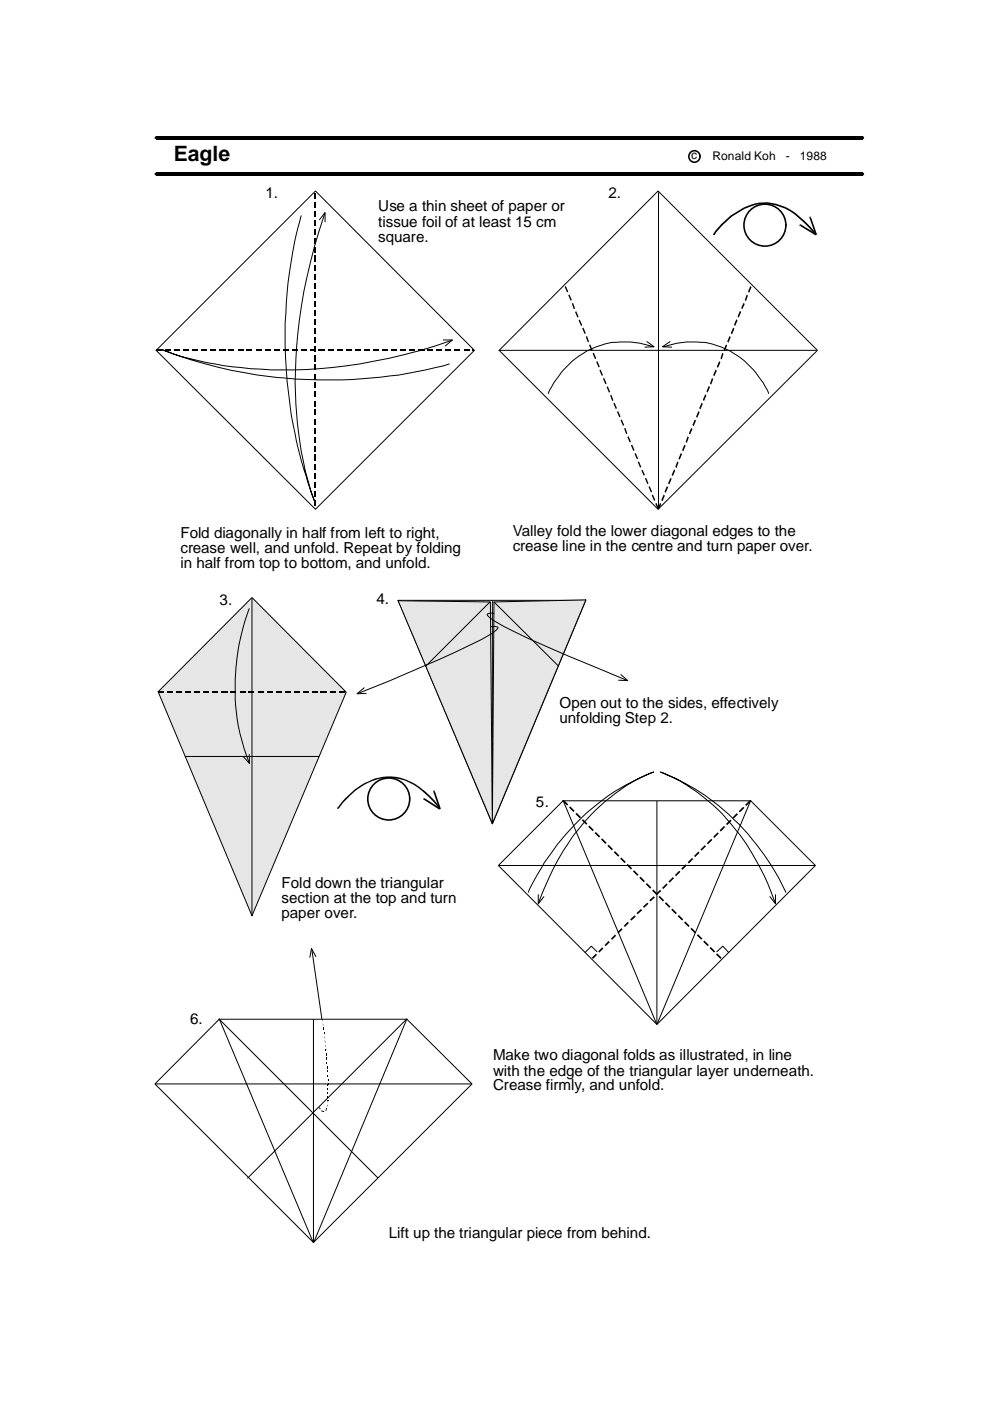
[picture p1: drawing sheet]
<svg xmlns="http://www.w3.org/2000/svg" width="210mm" height="297mm" viewBox="0 0 210 297" stroke-linecap="round" stroke-linejoin="round" font-family="sans-serif">
<path d="M148.4 33.1a1.19 1.19 0 0 0-1.7-1 1.19 1.19 0 0 0-.3 2 1.19 1.19 0 0 0 2-.5v-.4M166.6 47.7a4.4 4.4 0 0 0-6.4-3.9 4.4 4.4 0 0 0-.7 7.5 4.4 4.4 0 0 0 7.1-2.8v-.8" fill="none" stroke="#000" stroke-width=".34"/>
<g fill="#000">
<path d="M33.1 28.9h149.9v.7h-149.9zM33.1 36.6h149.9v.7h-149.9zM66.7 40.8h.4v1.3h-.4zM66.7 42.8h.4v1.3h-.4zM66.7 44.6h.4v1.3h-.4zM66.7 46.6h.4v1.3h-.4zM66.7 48.5h.4v1.3h-.4zM66.7 50.4h.4v1.3h-.4zM66.7 52.4h.4v1.2h-.4zM66.7 54.2h.4v1.4h-.4zM66.7 56.2h.4v1.2h-.4zM66.7 58.1h.4v1.3h-.4z"/>
<path d="M152.9 47.5a12.9 12.9 0 0 1 9.8-4.6 13.6 13.6 0 0 1 9.1 5.1l1.1 1.3-.3 .3a22.5 22.5 0 0 0-6.1-5.4 9.3 9.3 0 0 0-8.7 .1 16.7 16.7 0 0 0-6.3 5.6l-.3-.3zM169.7 47.5l.1 .1-.2 .3-.2-.1zM171.6 46.2l.4-.1 1.2 3.6-.3 .1zM171.5 46l.4-.1 .1 .2-.4 .1zM169.6 47.9l.2-.3 3.3 2-.2 .3zM172.9 49.8l.3-.1zM33.1 74.1h1.3v.4h-1.3zM35.1 74.1h1.2v.4h-1.2zM36.9 74.1h1.3v.4h-1.3zM38.9 74.1h1.2v.4h-1.2zM40.8 74.1h1.3v.4h-1.3zM42.7 74.1h1.2v.4h-1.2z"/>
<path d="M44.6 74.1h1.3v.4h-1.3zM46.5 74.1h1.3v.4h-1.3zM48.4 74.1h1.3v.4h-1.3zM50.4 74.1h1.2v.4h-1.2zM52.2 74.1h1.3v.4h-1.3zM54.2 74.1h1.3v.4h-1.3zM56.1 74.1h1.3v.4h-1.3zM58 74.1h1.3v.4h-1.3zM59.9 74.1h1.3v.4h-1.3zM61.9 74.1h1.3v.4h-1.3zM63.8 74.1h1.2v.4h-1.2zM65.7 74.1h1.3v.4h-1.3z"/>
<path d="M66.7 60h.4v1.2h-.4zM66.7 61.9h.4v1.3h-.4zM66.7 63.9h.4v1.2h-.4zM66.7 65.7h.4v1.3h-.4zM66.7 67.7h.4v1.2h-.4zM66.7 69.6h.4v1.3h-.4zM66.7 71.5h.4v1.3h-.4zM66.7 73.4h.4v1.3h-.4zM66.7 75.3h.4v1.4h-.4zM66.7 77.2h.4v1.3h-.4zM67.6 74.1h1.3v.4h-1.3zM69.5 74.1h1.3v.4h-1.3z"/>
<path d="M71.5 74.1h1.2v.4h-1.2zM73.3 74.1h1.3v.4h-1.3zM75.3 74.1h1.2v.4h-1.2zM77.2 74.1h1.3v.4h-1.3zM79.1 74.1h1.2v.4h-1.2zM81 74.1h1.3v.4h-1.3zM83 74.1h1.2v.4h-1.2zM84.8 74.1h1.3v.4h-1.3zM86.8 74.1h1.3v.4h-1.3zM88.6 74.1h1.4v.4h-1.4zM90.6 74.1h1.3v.4h-1.3zM92.5 74.1h1.3v.4h-1.3z"/>
<path d="M94.4 74.1h1.3v.4h-1.3zM96.4 74.1h1.2v.4h-1.2zM98.3 74.1h1.3v.4h-1.3zM100.2 74.1h.2v.4h-.2zM119.7 60.8l.3-.2 .5 1.2-.3 .2zM120.5 62.6l.2-.2 .5 1.2-.2 .2zM121.2 64.4l.3-.2 .4 1.2-.2 .2zM121.9 66.2l.3-.2 .5 1.2-.3 .1zM122.7 67.9l.2-.1 .5 1.1-.2 .2zM123.4 69.6l.3-.1 .5 1.1-.2 .2zM124.2 71.4l.3-.2 .4 1.2-.3 .2zM124.9 73.2l.2-.2 .5 1.2-.2 .2z"/>
<path d="M125.6 75l.3-.2 .5 1.2-.2 .1zM126.4 76.7l.3-.1 .5 1.2-.3 .1zM127.1 78.5l.2-.2 .5 1.2-.2 .2zM151.7 78.3l.3 .3-.5 1.2-.3-.3zM152.5 76.6l.2 .2-.5 1.2-.2-.2zM153.2 74.8l.2 .2-.4 1.2-.3-.2zM153.9 73l.3 .3-.5 1.2-.3-.3zM154.7 71.2l.2 .3-.5 1.2-.2-.3zM155.4 69.5l.3 .2-.5 1.2-.3-.3zM156.1 67.7l.3 .2-.5 1.2-.3-.2zM156.9 65.9l.2 .3-.5 1.1-.2-.2zM157.6 64.2l.3 .3-.5 1.1-.3-.3z"/>
<path d="M158.3 62.4l.3 .3-.4 1.2-.3-.3zM159.1 60.6l.2 .3-.5 1.2-.2-.3zM66.7 79.2h.4v1.3h-.4zM66.7 81.1h.4v1.2h-.4zM66.7 83h.4v1.3h-.4zM66.7 84.9h.4v1.3h-.4zM66.7 86.8h.4v1.3h-.4zM66.7 88.8h.4v1.2h-.4zM66.7 90.7h.4v1.3h-.4zM66.7 92.6h.4v1.2h-.4zM66.7 94.5h.4v1.3h-.4zM66.7 96.4h.4v1.3h-.4z"/>
<path d="M66.7 98.3h.4v1.3h-.4zM127.8 80.3l.3-.2 .5 1.2-.2 .2zM128.6 82.1l.3-.2 .5 1.2-.3 .2zM129.4 83.8l.2-.1 .4 1.2-.2 .1zM130 85.5l.3-.1 .5 1.2-.2 .1zM130.8 87.3l.3-.1 .5 1.1-.3 .2zM131.6 89.1l.2-.2 .5 1.2-.2 .2zM132.3 90.9l.3-.2 .4 1.2-.2 .2zM133 92.7l.3-.2 .5 1.2-.3 .1zM133.8 94.4l.2-.1 .5 1.1-.2 .2zM134.5 96.2l.3-.2 .5 1.2-.3 .2zM135.2 98l.3-.2 .5 1.2-.3 .2z"/>
<path d="M143.6 97.8l.2 .3-.4 1.2-.2-.3zM144.4 96l.2 .3-.5 1.2-.3-.3zM145.1 94.3l.3 .2-.5 1.2-.3-.3zM145.8 92.5l.2 .2-.4 1.2-.2-.2zM146.6 90.7l.2 .3-.5 1.1-.3-.2zM147.3 88.9l.3 .3-.5 1.2-.3-.3zM148.1 87.2l.2 .2-.5 1.2-.2-.3zM148.8 85.4l.2 .2-.5 1.2-.2-.2zM149.5 83.6l.3 .2-.5 1.2-.3-.2zM150.3 81.8l.2 .3-.5 1.2-.2-.3zM151 80.1l.2 .3-.4 1.2-.3-.3zM66.7 100.3h.4v1.2h-.4z"/>
<path d="M66.7 102.1h.4v1.3h-.4zM66.7 104.1h.4v1.3h-.4zM66.7 106h.4v1.3h-.4zM136 99.8l.2-.2 .5 1.1-.2 .2zM136.7 101.5l.3-.2 .5 1.2-.3 .1zM137.5 103.2l.3-.1 .5 1.2-.3 .1zM138.2 105l.2-.2 .5 1.2-.2 .2zM138.9 106.8l.3-.2 .5 1.2-.3 .2zM140 106.6l.2 .3-.5 1.2-.3-.3zM140.7 104.8l.3 .3-.5 1.2-.3-.3zM141.4 103.1l.2 .2-.5 1.2-.2-.2zM142.2 101.3l.2 .2-.5 1.2-.3-.2z"/>
<path d="M142.9 99.5l.3 .3-.5 1.2-.3-.3z"/>
<circle cx="33.1" cy="36.9" r=".3"/>
<circle cx="33.1" cy="29.2" r=".3"/>
<circle cx="182.9" cy="36.9" r=".3"/>
<circle cx="182.9" cy="29.2" r=".3"/>
<circle cx="151.3" cy="49.7" r=".13"/>
<circle cx="172.8" cy="49.3" r=".13"/>
</g>
<path d="M67.7 46.6l1.2-1.5v1.9M68.8 45.3a104.6 104.6 0 0 0-5.7 44.6 71 71 0 0 0 3.8 16.9 100.3 100.3 0 0 1-3.1-61.1M139.5 40.5l33.8 33.8-33.8 33.7-33.7-33.7zM139.6 40.8v67.1M33.1 74.3l33.8-33.8 33.7 33.8-33.7 33.7zM94 72.1h1.9l-1.5 1.2M95.8 72.2a101.9 101.9 0 0 1-48.6 5.3l-3.3-.6a47.7 47.7 0 0 1-9.6-2.8 99.2 99.2 0 0 0 59.7 3.5l1.2-.4M105.8 74.3h67.3" fill="none" stroke="#000" stroke-width=".21"/>
<path d="M53.4 126.7l20 20.1-20 47.4-19.9-47.5z" fill-rule="evenodd" fill="#e6e6e6"/>
<path d="M137.2 72.4l1.5 1.1-2 .1M138.5 73.5a17 17 0 0 0-20.3 6.6l-.8 1-1.2 2.3M140.7 73.5a17 17 0 0 1 20.3 6.6l.8 1 1.2 2.3M142.1 72.4l-1.6 1.1 1.9 .1M52.8 129.1a46.4 46.4 0 0 0-.6 31l.6 1.6M53.4 126.7l20 20.1-20 47.4-19.9-47.5zM53.4 126.9v67.2M52.8 160l.1 1.9-1.3-1.4M39.3 160.4h28.3" fill="none" stroke="#000" stroke-width=".21"/>
<g fill="#000">
<path d="M33.5 146.6h1.3v.3h-1.3zM35.5 146.6h1.2v.3h-1.2zM37.3 146.6h1.3v.3h-1.3zM39.3 146.6h1.3v.3h-1.3zM41.2 146.6h1.3v.3h-1.3zM43.1 146.6h1.3v.3h-1.3zM45 146.6h1.3v.3h-1.3zM46.9 146.6h1.4v.3h-1.4zM48.9 146.6h1.2v.3h-1.2zM50.8 146.6h1.3v.3h-1.3zM52.7 146.6h1.2v.3h-1.2zM54.6 146.6h1.3v.3h-1.3z"/>
<path d="M56.6 146.6h1.2v.3h-1.2zM58.4 146.6h1.3v.3h-1.3zM60.4 146.6h1.2v.3h-1.2zM62.3 146.6h1.3v.3h-1.3zM64.2 146.6h1.2v.3h-1.2zM66.1 146.6h1.3v.3h-1.3zM68 146.6h1.3v.3h-1.3zM69.9 146.6h1.3v.3h-1.3zM71.9 146.6h1.2v.3h-1.2z"/>
</g>
<path d="M84.4 127.3h39.8l-19.8 47.4z" fill="#fff"/>
<path d="M84.4 127.3h39.8l-19.8 47.4z" fill="none" stroke="#000" stroke-width=".21"/>
<path d="M104.7 127.6l19.5-.4-19.8 47.4z" fill="#e6e6e6"/>
<path d="M104.7 127.6l19.5-.4-19.8 47.4z" fill="none" stroke="#000" stroke-width=".21"/>
<path d="M84.4 127.4l19.6 .2 .4 47z" fill="#e6e6e6"/>
<path d="M84.4 127.4l19.6 .2 .4 47zM103.9 127.6l-13.6 13.7M104.1 132.9l.8-.1 .7 .2a3.9 3.9 0 0 1-1.9 1.6l-1.6 1-9 4.2-10.4 4.5-6.8 2.7M104.4 127.4v44.3M104.7 130.1l-.7-.1-.7 .2a3.9 3.9 0 0 0 1.9 1.7 168.1 168.1 0 0 0 21 9.5l6.6 2.8M104.7 127.6l13.7 13.6M77.2 145.8l-1.5 1.3 1.9-.1M131.7 143l1.4 1.3-2-.1" fill="none" stroke="#000" stroke-width=".21"/>
<path d="M105.7 183.5l13.7-13.7h39.8l13.7 13.7-33.6 33.7z" fill-rule="evenodd" fill="#fff"/>
<path d="M119.4 169.7l19.8 47.3M139.3 169.9v47.3M159.2 169.7l-19.8 47.3M105.7 183.5l13.7-13.7h39.8l13.7 13.7-33.6 33.7zM105.8 183.5h66.9" fill="none" stroke="#000" stroke-width=".21"/>
<path d="M46.5 216.1h39.8l13.8 13.7-33.6 33.6-33.6-33.6z" fill-rule="evenodd" fill="#fff"/>
<g fill="none" stroke="#000" stroke-width=".21">
<path d="M112 189.2a51.1 51.1 0 0 1 20-22.4l3.2-1.7 3.4-1.4a38.7 38.7 0 0 0-16.3 12.5 53.5 53.5 0 0 0-8.1 15.2M114.1 189.7v1.9l1.2-1.5M164.4 189.7v1.9l-1.2-1.5M166.6 189.2a49.5 49.5 0 0 0-26.6-25.5 38.8 38.8 0 0 1 17.2 13.8 56.9 56.9 0 0 1 7.1 13.9M46.5 216.1h39.8l13.8 13.7-33.6 33.6-33.6-33.6zM46.5 216l19.9 47.3M46.5 216.1l33.6 33.6M66.1 201.4l2.1 14.6M66.5 216.2v47.2M67 202.8l-1-1.7-.3 1.9M86.1 216.2l-33.6 33.6M86.3 216l-19.8 47.3"/>
<path d="M126.6 201.8l-1.2-1.2-1.4 1.4M152 201.8l1.2-1.2 1.3 1.4M33 229.8h66.9"/>
</g>
<path d="M86.9 169.4a4.4 4.4 0 0 0-6.5-4 4.4 4.4 0 0 0-.6 7.6 4.4 4.4 0 0 0 7-2.8l.1-.8" fill="none" stroke="#000" stroke-width=".34"/>
<g fill="#000">
<path d="M73.2 169.2a13.1 13.1 0 0 1 9.8-4.6 12.6 12.6 0 0 1 8 4l2.1 2.4-.1 .2-1.1-1.2a14.5 14.5 0 0 0-7.1-4.8 11.2 11.2 0 0 0-10.4 3.3l-1.7 1.7-.9 1.3-.3-.2zM89.7 169.4l.2-.2 .2 .1-.3 .2zM91.9 167.8h.3l1.3 3.7-.4 .1zM91.8 167.7l.3-.1 .1 .2h-.3zM92.9 171l.2 .1h-.1zM89.8 169.5l.3-.2 3.3 2.1-.3 .2zM93.1 171.6l.4-.1zM119.3 169.9l.2-.3 1 .9-.3 .3zM120.6 171.2l.3-.2 .9 .9-.2 .3zM122.3 172.3l.9 1-.3 .2-.9-.9zM123.4 173.9l.2-.2 .9 .9-.2 .3zM124.7 175.3l.3-.3 .9 1-.3 .2z"/>
<path d="M126.1 176.6l.2-.2 1 .9-.3 .3zM127.4 178l.3-.3 .9 1-.2 .2zM128.8 179.4l.2-.3 1 .9-.3 .3zM148.5 180.1l.9-.9 .3 .2-.9 1zM149.9 178.8l.9-1 .2 .3-.9 .9zM152.1 176.5l.3 .2-.9 1-.3-.3zM153.5 175.1l.3 .3-1 .9-.2-.2zM154.9 173.8l.2 .2-.9 .9-.3-.2zM155.3 173.3l.9-.9 .3 .3-1 .9zM156.6 172l1-.9 .2 .2-.9 .9zM158 170.6l.9-.9 .3 .3-1 .9zM128.2 200.3l.8-.8 .3 .3-.9 .8z"/>
<path d="M130.1 180.7l.3-.2 .9 .9-.2 .2zM129.5 199l.9-.9 .2 .3-.8 .8zM131.5 182.1l.2-.3 1 .9-.3 .3zM130.9 197.6l.8-.8 .3 .2-.9 .9zM133.1 183.2l.9 .9-.2 .2-1-.9zM132.2 196.3l.9-.9 .2 .3-.8 .8zM134.2 184.8l.3-.3 .9 .9-.3 .3zM133.6 194.9l.9-.8 .3 .2-.9 .9zM135.6 186.1l.2-.2 .9 .9-.2 .3zM135 193.6l.9-.9 .2 .3-.9 .8zM136.9 187.5l.3-.3 .9 1-.3 .2zM136.3 192.2l.9-.8 .3 .2-.9 .9z"/>
<path d="M138.3 188.8l.2-.2 .9 .9-.2 .3zM137.7 190.9l.9-.9 .3 .3-1 .8zM139.6 190.2l.3-.3 .9 1-.3 .2zM139 189.5l1-.8 .2 .2-.9 .9zM141 191.5l.2-.2 1 .9-.3 .3zM141.3 187.3l.3 .3-1 .9-.2-.3zM142.3 192.9l.3-.3 .9 1-.2 .2zM142.7 186l.2 .2-.9 .9-.3-.2zM143.9 194l1 .9-.3 .3-.9-.9zM144 184.6l.3 .3-1 .9-.2-.3zM145 195.6l.3-.2 .9 .9-.2 .2zM144.4 184.2l1-1 .2 .3-.9 .9z"/>
<path d="M146.4 197l.2-.3 1 .9-.3 .3zM145.8 182.8l.9-.9 .3 .2-1 1zM147.7 198.3l.3-.2 .9 .9-.2 .2zM147.2 181.5l.9-1 .2 .3-.9 .9zM149.4 199.4l.9 .9-.3 .3-.9-.9zM68.3 216.1l.2 .4zM68.4 217l.2 .5zM68.6 217.9l.1 .5zM68.7 218.8v.4zM125.5 203.1l.8-.9 .3 .3-.9 .8zM126.8 201.7l.9-.8 .2 .2-.8 .9zM150.5 201l.2-.2 .9 .9-.2 .3z"/>
<path d="M151.8 202.4l.3-.3 .9 1-.3 .2zM67.7 235.1l.2-.1zM67.6 234.8l.2-.1 .1 .3-.2 .1zM67.7 235.1l.2-.1 .1 .1-.2 .1zM68.2 235.4v.2zM68.2 235.4l.3 .2-.1 .1-.2-.1zM68.5 235.6l-.1 .1zM68.5 235.6l.1 .1zM68.6 235.6l.1 .1zM68.6 235.6v.1zM68.7 219.7l.2 .5zM68.8 220.6l.2 .5z"/>
<path d="M69.1 235.3v.3zM69 222.4l.1 .5zM68.9 221.5l.2 .4zM69.2 235.1v.4zM69.1 223.3l.1 .5zM69.1 235.3l.1 .2zM69.2 235.1h.1zM69.2 224.3l.1 .3zM69.2 224.2l.1 .1zM69.2 235.1l.1 .1zM69.3 234.5v.1zM69.3 225.2v.4z"/>
<path d="M69.4 234.2l-.1 .3zM69.3 226l.1 .5zM69.5 233.4l-.1 .3zM69.4 233.3l.2 .1zM69.4 232.7h.2v.2h-.2zM69.4 232.4h.2v.3h-.2zM69.4 231.8l.2 .1zM69.4 231.5h.2v.4h-.2zM69.4 230.6h.2v.4h-.2zM69.4 229.9h.2v.3h-.2zM69.4 227.9l.1 .4zM69.4 226.9l.1 .5z"/>
<path d="M69.5 229.6l.1 .3zM69.5 228.8l.1 .4zM69.4 233.4h.2zM69.4 232.7h.2zM69.4 229.9h.2z"/>
<circle cx="71.6" cy="171.3" r=".13"/>
</g>
<text font-size="4.5" x="36.8" y="34.1">Eagle</text>
<g font-size="3.2">
<text x="56.3" y="41.9">1.</text>
<text x="129" y="41.9">2.</text>
<text x="80.2" y="44.8">Use a thin sheet of paper or</text>
<text x="80.2" y="48">tissue foil of at least 15 cm</text>
<text x="80.2" y="51.3">square.</text>
<text x="38.3" y="114">Fold diagonally in half from left to right,</text>
<text x="108.7" y="113.7">Valley fold the lower diagonal edges to the</text>
<text x="38.3" y="117.2">crease well, and unfold. Repeat by folding</text>
<text x="108.7" y="116.9">crease line in the centre and turn paper over.</text>
<text x="38.3" y="120.4">in half from top to bottom, and unfold.</text>
<text x="46.6" y="128.2">3.</text>
<text x="79.8" y="128">4.</text>
<text x="118.6" y="150.1">Open out to the sides, effectively</text>
<text x="118.6" y="153.4">unfolding Step 2.</text>
<text x="113.6" y="171.1">5.</text>
<text x="59.7" y="191.5">section at the top and turn</text>
<text x="59.7" y="188.2">Fold down the triangular</text>
<text x="59.7" y="194.7">paper over.</text>
<text x="40.3" y="217.1">6.</text>
<text x="104.6" y="224.8">Make two diagonal folds as illustrated, in line</text>
<text x="104.6" y="228">with the edge of the triangular layer underneath.</text>
<text x="104.6" y="231.2">Crease firmly, and unfold.</text>
<text x="82.5" y="262.6">Lift up the triangular piece from behind.</text>
</g>
<g font-size="2.5">
<text x="146.6" y="33.8">c</text>
<text x="151" y="34">Ronald Koh</text>
<text x="166.6" y="34">-</text>
<text x="169.6" y="34">1988</text>
</g>
</svg>
